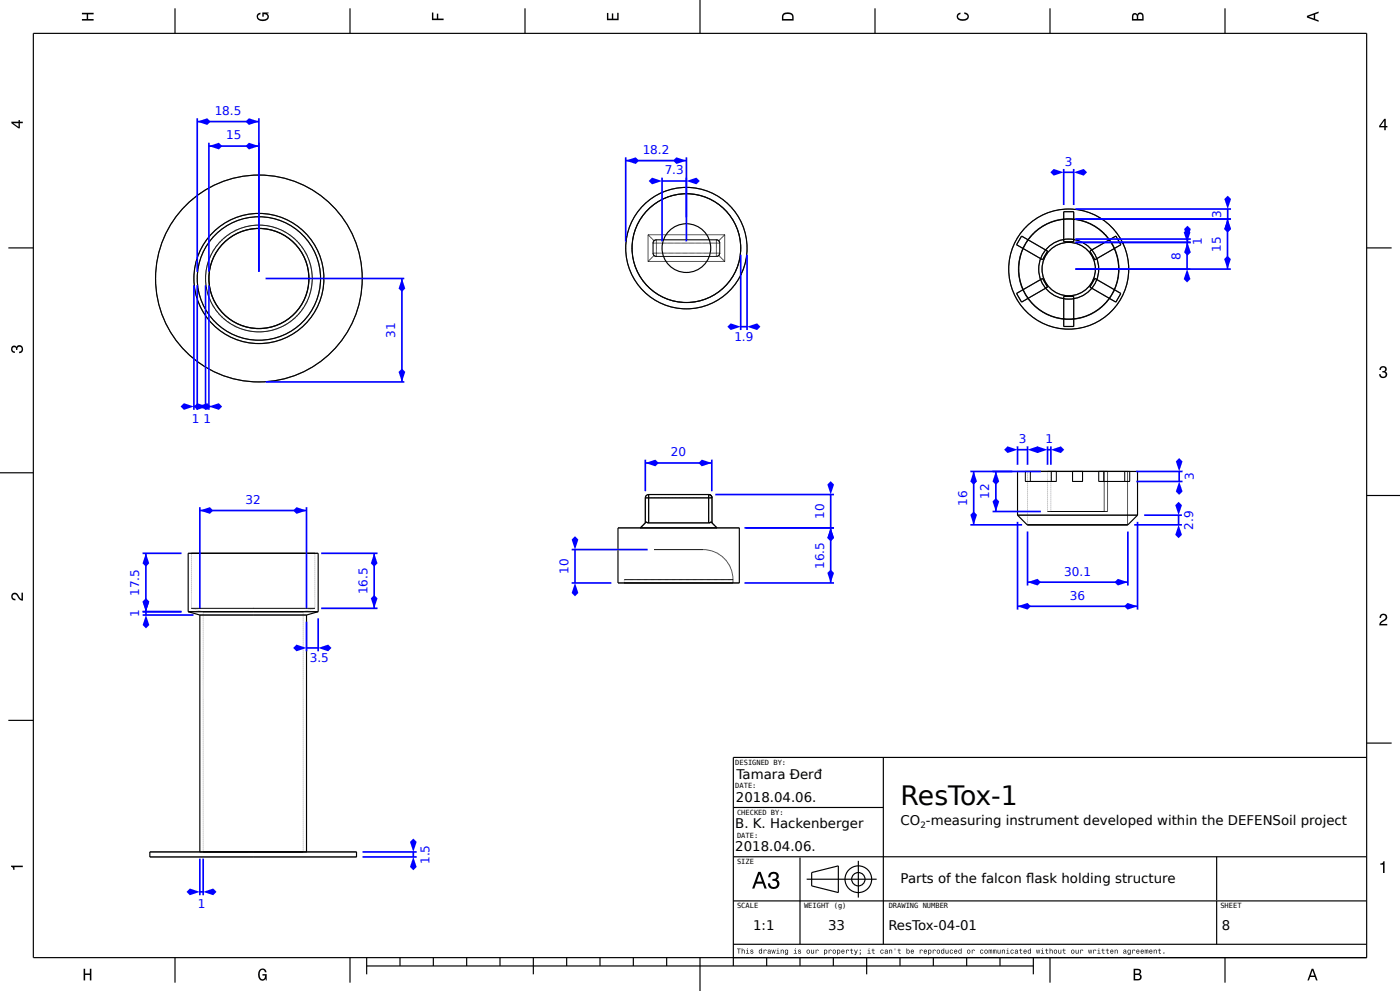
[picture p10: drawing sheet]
<svg xmlns="http://www.w3.org/2000/svg" width="420mm" height="297mm" viewBox="0 0 420 297" stroke-linecap="round" stroke-linejoin="round" font-family="sans-serif">
<g fill="none" stroke="#000" stroke-width=".35">
<path d="M210 0v10M10 10h400v277h-400zM52.5 2.5v7.5M105 2.5v7.5M157.5 2.5v7.5M262.5 2.5v7.5M315 2.5v7.5M367.5 2.5v7.5M2.5 74.3h7.5M410 74.3h7.5M0 141.7h10M410 148.5h10"/>
<path d="M2.5 215.9h7.5M265 227v56M410 222.7h7.5M410 227h-190v62.5M220 242h45M220 256.8h189.9M240 257v26M257.5 258v11M365 256.8v13M220 270h189.9M242 263.5h21M243.5 261.5l8-2v8l-8-2z"/>
<path d="M365 270v13M52.5 287v7.5M105 287v7.5M110 289.5h200M110 287v5M120 287v2.5M130 287v2.5M140 287v2.5M150 287v2.5M160 287v5M170 287v2.5M180 287v2.5"/>
<path d="M190 287v2.5M200 287v2.5M210 287v10M220 283h189.9M230 287v2.5M240 287v2.5M250 287v2.5M260 287v5M270 287v2.5M280 287v2.5M290 287v2.5M300 287v2.5"/>
<path d="M310 287v5M315 287v7.5M367.5 287v7.5"/>
<circle cx="77.7" cy="83.5" r="18.5"/>
<circle cx="77.7" cy="83.5" r="19.5"/>
<circle cx="77.7" cy="83.5" r="15"/>
<circle cx="77.7" cy="83.5" r="31"/>
<circle cx="257.5" cy="263.5" r="2"/>
<circle cx="257.5" cy="263.5" r="4"/>
</g>
<g fill="#000">
<path d="M24.6 3.8h3.5v.5h-1.7v1.4h1.7v.5h-3.5v-.5h1.4v-1.4h-1.4z" fill-rule="evenodd"/>
<path d="M77.3 4.2l.8-.4v.5l-.3 .1a.68 .68 0 0 0-.4 .6 .68 .68 0 0 0 .4 .6 1.68 1.68 0 0 0 2.4-.6 .92 .92 0 0 0-1.1-.8v.8h-.4v-1.3h1.9v.3l-.5 .1 .4 .4a1.19 1.19 0 0 1-.9 1.7 1.9 1.9 0 0 1-2.6-1.3z" fill-rule="evenodd"/>
<path d="M129.6 3.8h.4v1.8h1.1v-1.5h.4v1.5h1.6v.4h-3.5z" fill-rule="evenodd"/>
<path d="M182.1 3.9h.4v1.7h1.1v-1.6h.4v1.6h1.2v-1.8h.4v2.3h-3.5z" fill-rule="evenodd"/>
<path d="M235 4a2.18 2.18 0 0 0-.4 2.2h3.5v-1.2a1.92 1.92 0 0 0-3.1-1zM235.3 4.4l.4-.2a1.44 1.44 0 0 1 2 .8v.7h-2.7l.1-1z" fill-rule="evenodd"/>
<path d="M287.3 4.2l.8-.4v.4l-.3 .1a.66 .66 0 0 0-.4 .6 .66 .66 0 0 0 .4 .6l.4 .2a1.58 1.58 0 0 0 2.1-.7 .9 .9 0 0 0-1-.8v-.5a1.24 1.24 0 0 1 1.4 1.1 1.24 1.24 0 0 1-1.1 1.4 1.93 1.93 0 0 1-2.6-1.2z" fill-rule="evenodd"/>
<path d="M339.8 4.2l-.2 2h3.5v-1.4a.98 .98 0 0 0-.7-1 .98 .98 0 0 0-1.2 .6 .84 .84 0 0 0-1.4-.2zM340.1 4.5l.4-.1 .4 .1 .1 1.2h-1zM341.6 4.4l.4-.2a.57 .57 0 0 1 .7 .7v.8h-1.2z" fill-rule="evenodd"/>
<path d="M392.1 4.7v.6l3.5 1.2v-.4l-1-.4v-1.4l1-.4v-.4zM392.6 5l1.5-.5v1z" fill-rule="evenodd"/>
<path d="M3.4 36.5v.4l2.1 1.6h.5v-1.6h.8v-.4h-.8v-.5h-.4v.5zM4 36.9h1.6v1.1z" fill-rule="evenodd"/>
<path d="M415.3 35.6l-1.6 2.1v.5h1.6v.8h.4v-.8h.5v-.4h-.5v-2.2zM415.3 36.2v1.6h-1.1z" fill-rule="evenodd"/>
<path d="M3.6 103.8a.86 .86 0 0 1 1.4 .2 1.12 1.12 0 0 1 1.5-.4 1.12 1.12 0 0 1 .3 1.6l-.5 .6-.6 .1v-.5a.72 .72 0 0 0 .9-.7 .72 .72 0 0 0-.8-.7 .72 .72 0 0 0-.6 .9h-.4a.62 .62 0 0 0-.4-.8 .62 .62 0 0 0-.8 .4 .62 .62 0 0 0 .5 .8h.4l-.1 .5a1.17 1.17 0 0 1-1-.7 1.17 1.17 0 0 1 .2-1.3z" fill-rule="evenodd"/>
<path d="M414.1 110a1.01 1.01 0 0 1 1.5-.2 1.01 1.01 0 0 1 0 1.6 1.12 1.12 0 0 1 .4 1.5 1.12 1.12 0 0 1-1.6 .3l-.6-.5-.1-.6h.5a.72 .72 0 0 0 .7 .9 .72 .72 0 0 0 .7-.8 .72 .72 0 0 0-.9-.6v-.4a.62 .62 0 0 0 .8-.4 .62 .62 0 0 0-.5-.8 .62 .62 0 0 0-.7 .5v.4h-.5z" fill-rule="evenodd"/>
<path d="M3.6 177.9a1.22 1.22 0 0 1 2.1 .8l.8 .8v-1.9h.4v2.4a2.76 2.76 0 0 1-2.1-1.8 .7 .7 0 0 0-1 .5 .7 .7 0 0 0 .8 .8v.4a1.19 1.19 0 0 1-1.2-.7 1.19 1.19 0 0 1 .2-1.3z" fill-rule="evenodd"/>
<path d="M414.2 184.2a1.18 1.18 0 0 1 1.9 .3 1.18 1.18 0 0 1-1 1.7l-.8 .8h1.9v.4h-2.4a2.76 2.76 0 0 1 1.8-2 .69 .69 0 0 0-.5-1.1 .69 .69 0 0 0-.8 .9h-.4z" fill-rule="evenodd"/>
<path d="M3.3 259.4h3.5v.5h-2.5v.8h-.3a.77 .77 0 0 0-.7-.9z" fill-rule="evenodd"/>
<path d="M227.5 261.3l-1.9 5h.7l.5-1.5h2l.6 1.5h.6l-1.8-5zM227.8 262l.8 2.2h-1.5zM230.9 261.7l-.4 1.2h.6a.88 .88 0 0 1 .5-1.1 .88 .88 0 0 1 1.1 .4 .88 .88 0 0 1-.3 1.2h-.7v.6a1.03 1.03 0 0 1 1.4 .6 1.03 1.03 0 0 1-.7 1.3 1.03 1.03 0 0 1-1.3-.7l-.1-.5h-.6a1.68 1.68 0 0 0 2.1 1.7 1.68 1.68 0 0 0 .9-2.6l-.4-.2a1.29 1.29 0 0 0 .5-1.6 1.29 1.29 0 0 0-1.5-.7z" fill-rule="evenodd"/>
<path d="M414.1 258.8a.77 .77 0 0 0 .9-.7h.4v3.5h-.5v-2.5h-.8z" fill-rule="evenodd"/>
<path d="M25.1 290.3h.4v1.5h1.5v-1.5h.4v3.5h-.4v-1.6h-1.5v1.6h-.4z" fill-rule="evenodd"/>
<path d="M77.8 290.7a1.2 1.2 0 0 1 1.3-.4 1.2 1.2 0 0 1 .9 1.1h-.5l-.1-.3a.69 .69 0 0 0-.6-.5 .69 .69 0 0 0-.7 .4 1.68 1.68 0 0 0 .6 2.5 .92 .92 0 0 0 .8-1.1h-.8v-.5h1.3v1.9h-.2l-.1-.4-.4 .4a1.19 1.19 0 0 1-1.8-.9v-1.6z" fill-rule="evenodd"/>
<path d="M221.1 284.3v.2h.5v1.3h.1v-1.3h.5v-.2zM222.5 284.2v1.6h.2v-.8l.3-.2 .2 .1v.9h.2v-.8a.38 .38 0 0 0-.3-.4 .38 .38 0 0 0-.4 .2v-.6zM223.9 284.7l.3 .1v.8l-.4 .2h1l-.4-.2v-.9zM224.2 284.2l.2 .3zM225.2 284.7v.4l.6 .3a.26 .26 0 0 1-.2 .3 .26 .26 0 0 1-.3-.3h-.2a.42 .42 0 0 0 .6 .4 .42 .42 0 0 0 .1-.6l-.5-.3 .2-.2 .5 .2-.1-.2zM227.8 284.7a.54 .54 0 0 0-.2 .8 .54 .54 0 0 0 .8 .1l.2 .2v-1.6h-.2v.6l-.3-.2zM227.9 284.9l.1-.1a.39 .39 0 0 1 .4 .4 .39 .39 0 0 1-.5 .3zM229.1 284.6v1.2h.2v-1l.7 .2a.38 .38 0 0 0-.3-.4 .38 .38 0 0 0-.4 .2zM230.4 284.7l-.1 .3 .6-.2v.3a.42 .42 0 0 0-.6 .1 .42 .42 0 0 0 .3 .6l.7-.2-.2-.9zM230.5 285.4a.25 .25 0 0 1 .5 0 .25 .25 0 0 1-.5 0zM231.4 284.6l.3 1.2h.2l.2-1 .1 1h.2l.3-1.2h-.2l-.2 1-.1-1h-.2l-.2 1-.2-1zM233 284.7l.3 .1v.8l-.4 .2h1l-.4-.2v-.9zM233.3 284.2l.2 .3zM234.2 284.6v1.2h.2v-.8l.3-.2 .2 .1v.9h.2v-.8a.38 .38 0 0 0-.2-.4 .38 .38 0 0 0-.5 .2zM235.6 284.7a.55 .55 0 0 0-.2 .8 .55 .55 0 0 0 .8 .1 .41 .41 0 0 1-.2 .5 .41 .41 0 0 1-.5-.2 .47 .47 0 0 0 .5 .3 .47 .47 0 0 0 .4-.5v-1.1l-.2 .2-.3-.2zM235.7 284.9l.1-.1a.39 .39 0 0 1 .4 .4 .39 .39 0 0 1-.5 .3zM238.2 284.7l.3 .1v.8l-.4 .2h1l-.4-.2v-.9zM238.5 284.2l.2 .3zM239.5 284.7v.4l.6 .3a.26 .26 0 0 1-.2 .3 .26 .26 0 0 1-.3-.3h-.2a.42 .42 0 0 0 .6 .4 .42 .42 0 0 0 .1-.6l-.5-.3 .3-.2 .4 .2-.1-.2zM242 285.2a.57 .57 0 0 0 1.1 0 .57 .57 0 0 0-1.1 0zM242.2 284.9l.1-.1a.4 .4 0 0 1 .5 .4 .4 .4 0 0 1-.6 .3zM243.3 284.6v.8a.38 .38 0 0 0 .3 .4 .38 .38 0 0 0 .4-.2l.2 .2v-1.2h-.2v.9l-.3 .2-.2-.2v-.9zM244.7 284.6v1.2h.2l.1-1 .6 .2a.38 .38 0 0 0-.3-.4 .38 .38 0 0 0-.4 .2zM247.2 284.6v1.6h.2l.1-.5a.53 .53 0 0 0 .7-.5 .53 .53 0 0 0-.8-.4zM247.5 284.9l.1-.1a.39 .39 0 0 1 .4 .4 .39 .39 0 0 1-.5 .3zM248.6 284.6v1.2h.2l.1-1 .6 .2a.38 .38 0 0 0-.3-.4 .38 .38 0 0 0-.4 .2zM249.8 285.2a.57 .57 0 0 0 1.1 0 .57 .57 0 0 0-1.1 0zM250 284.9l.1-.1a.4 .4 0 0 1 .5 .4 .4 .4 0 0 1-.6 .3zM251.1 284.6v1.6h.2l.1-.5a.53 .53 0 0 0 .7-.5 .53 .53 0 0 0-.8-.4zM251.4 284.9l.1-.1a.39 .39 0 0 1 .4 .4 .39 .39 0 0 1-.5 .3zM252.5 284.7a.57 .57 0 0 0-.1 .9 .57 .57 0 0 0 .9 0v-.1l-.5 .1-.2-.3h.8l-.2-.6-.3-.1zM252.7 284.8h.3l.2 .3h-.6zM253.8 284.6v1.2h.2l.1-1 .6 .2a.38 .38 0 0 0-.3-.4 .38 .38 0 0 0-.4 .2zM255.3 284.3v.4l-.3 .1h.3l.1 .9 .5 .1-.4-.4v-.6h.4v-.1h-.4v-.4zM256.2 284.6l.5 1.3-.4 .3h.3l.7-1.6h-.2l-.3 1-.3-1zM257.9 284.6v.3h.3v-.3zM257.9 285.5l.2 .3-.2 .4 .3-.4v-.3zM260.3 284.7l.3 .1v.8l-.4 .2h1l-.4-.2v-.9zM260.6 284.2l.2 .3zM261.8 284.3v.4l-.3 .1h.3l.1 .9 .5 .1-.4-.4v-.6h.4v-.1h-.4v-.4zM264.2 284.7a.57 .57 0 0 0 0 .9 .57 .57 0 0 0 .8 0l-.1-.2a.32 .32 0 0 1-.5 0 .32 .32 0 0 1 0-.4 .32 .32 0 0 1 .5 0h.2l-.3-.4zM265.6 284.7l-.1 .3 .5-.2 .1 .3a.42 .42 0 0 0-.6 .1 .42 .42 0 0 0 .3 .6l.6-.2-.2-.9zM265.6 285.4a.25 .25 0 0 1 .5 0 .25 .25 0 0 1-.5 0zM266.7 284.6v1.2h.2l.1-.8 .2-.2 .2 .1 .1 .9h.1v-.8a.38 .38 0 0 0-.2-.4 .38 .38 0 0 0-.5 .2zM268.4 284.2l.2 .6zM269.6 284.3v.4l-.3 .1h.3l.1 .9 .5 .1-.4-.4v-.6h.4v-.1h-.4v-.4zM271.9 284.2v1.6l.2-.2a.5 .5 0 0 0 .8-.4 .5 .5 0 0 0-.8-.4v-.6zM272.2 284.9l.1-.1a.39 .39 0 0 1 .4 .4 .39 .39 0 0 1-.5 .3zM273.3 284.7a.57 .57 0 0 0 0 .9 .57 .57 0 0 0 .8 0l.1-.1-.6 .1-.2-.3h.8l-.2-.6-.3-.1zM273.5 284.8h.3l.2 .3h-.6zM275.9 284.6v1.2h.2l.1-1 .6 .2a.38 .38 0 0 0-.3-.4 .38 .38 0 0 0-.4 .2zM277.3 284.7a.57 .57 0 0 0-.1 .9 .57 .57 0 0 0 .8 0l.1-.1-.6 .1-.2-.3h.8l-.1-.6-.4-.1zM277.4 284.8h.3l.2 .3h-.6zM278.4 284.6v1.6h.2l.1-.5a.53 .53 0 0 0 .8-.5 .53 .53 0 0 0-.9-.4zM278.7 284.9l.1-.1a.39 .39 0 0 1 .4 .4 .39 .39 0 0 1-.5 .3zM279.8 284.6v1.2h.2l.1-1 .6 .2a.38 .38 0 0 0-.3-.4 .38 .38 0 0 0-.4 .2zM281 285.2a.57 .57 0 0 0 1.1 0 .57 .57 0 0 0-1.1 0zM281.3 284.9l.1-.1a.4 .4 0 0 1 .4 .4 .4 .4 0 0 1-.5 .3zM282.4 284.7a.54 .54 0 0 0-.1 .8 .54 .54 0 0 0 .8 .1l.2 .2v-1.6h-.2v.6l-.4-.2zM282.6 284.9l.1-.1a.39 .39 0 0 1 .4 .4 .39 .39 0 0 1-.5 .3zM283.7 284.6v.8a.38 .38 0 0 0 .2 .4 .38 .38 0 0 0 .5-.2l.2 .2v-1.2h-.2l-.1 .9-.2 .2-.2-.2-.1-.9zM285.1 284.7a.57 .57 0 0 0-.1 .9 .57 .57 0 0 0 .8 0l-.1-.2a.32 .32 0 0 1-.5 0 .32 .32 0 0 1 0-.4 .32 .32 0 0 1 .5 0h.2l-.3-.4zM286.4 284.7a.57 .57 0 0 0-.1 .9 .57 .57 0 0 0 .8 0l.1-.1-.6 .1-.2-.3h.8l-.1-.6-.4-.1zM286.5 284.8h.3l.2 .3h-.6zM287.6 284.7a.54 .54 0 0 0-.1 .8 .54 .54 0 0 0 .8 .1l.2 .2v-1.6h-.2v.6l-.4-.2zM287.8 284.9l.1-.1a.39 .39 0 0 1 .4 .4 .39 .39 0 0 1-.5 .3zM290.1 285.2a.6 .6 0 0 0 1.2 0 .6 .6 0 0 0-1.2 0zM290.4 284.9l.1-.1a.4 .4 0 0 1 .4 .4 .4 .4 0 0 1-.5 .3zM291.5 284.6v1.2h.2l.1-1 .6 .2a.38 .38 0 0 0-.3-.4 .38 .38 0 0 0-.4 .2zM294.2 284.7a.57 .57 0 0 0-.1 .9 .57 .57 0 0 0 .9 0l-.2-.2a.32 .32 0 0 1-.5 0 .32 .32 0 0 1 0-.4 .32 .32 0 0 1 .5 0h.2l-.3-.4zM295.3 285.2a.6 .6 0 0 0 1.2 0 .6 .6 0 0 0-1.2 0zM295.6 284.9l.1-.1a.4 .4 0 0 1 .4 .4 .4 .4 0 0 1-.5 .3zM296.6 284.6v1.2h.2l.1-1.1 .1 1.1h.2l.2-1.1 .1 1.1h.1l-.1-1.2zM297.9 284.6v1.2h.2l.1-1.1 .1 1.1h.2l.2-1.1 .1 1.1h.1l-.1-1.2zM299.3 284.6v.8a.38 .38 0 0 0 .2 .4 .38 .38 0 0 0 .5-.2l.2 .2v-1.2h-.2v.9l-.3 .2-.2-.2v-.9zM300.6 284.6v1.2h.2v-.8l.3-.2 .2 .1v.9h.2v-.8a.38 .38 0 0 0-.3-.4 .38 .38 0 0 0-.4 .2zM302 284.7l.3 .1v.8l-.4 .2h.9l-.3-.2v-.9zM302.3 284.2l.2 .3zM303.3 284.7a.57 .57 0 0 0-.1 .9 .57 .57 0 0 0 .9 0l-.2-.2a.32 .32 0 0 1-.5 0 .32 .32 0 0 1 0-.4 .32 .32 0 0 1 .5 0h.2l-.3-.4zM304.6 284.7l-.1 .3 .5-.2 .1 .3a.42 .42 0 0 0-.6 .1 .42 .42 0 0 0 .3 .6l.7-.2-.3-.9zM304.6 285.4a.25 .25 0 0 1 .5 0 .25 .25 0 0 1-.5 0zM306 284.3v.4l-.3 .1h.3l.1 .9 .6 .1-.5-.4v-.6h.5v-.1h-.5v-.4zM307.2 284.7a.57 .57 0 0 0-.1 .9 .57 .57 0 0 0 .8 0l.1-.1-.6 .1-.2-.3h.8l-.1-.6-.4-.1zM307.3 284.8h.3l.2 .3h-.6zM308.4 284.7a.54 .54 0 0 0-.1 .8 .54 .54 0 0 0 .8 .1l.2 .2v-1.6h-.2v.6l-.3-.2zM308.6 284.9l.1-.1a.39 .39 0 0 1 .4 .4 .39 .39 0 0 1-.5 .3zM310.8 284.6l.3 1.2h.2l.1-1 .2 1h.2l.3-1.2h-.2l-.2 1-.2-1h-.2l-.1 1-.2-1zM312.4 284.7l.3 .1v.8l-.4 .2h1l-.4-.2v-.9zM312.7 284.2l.2 .3zM313.8 284.3v.4l-.3 .1h.3l.1 .9 .6 .1-.5-.4v-.6h.5v-.1h-.5v-.4zM314.9 284.2v1.6h.2v-.8l.3-.2 .2 .1v.9h.2v-.8a.38 .38 0 0 0-.3-.4 .38 .38 0 0 0-.4 .2v-.6zM316.1 285.2a.6 .6 0 0 0 1.2 0 .6 .6 0 0 0-1.2 0zM316.4 284.9l.1-.1a.4 .4 0 0 1 .4 .4 .4 .4 0 0 1-.5 .3zM317.5 284.6v.8a.38 .38 0 0 0 .2 .4 .38 .38 0 0 0 .5-.2l.2 .2v-1.2h-.2v.9l-.3 .2-.2-.2v-.9zM319 284.3v.4l-.3 .1h.3l.1 .9 .6 .1-.5-.4v-.6h.5v-.1h-.5v-.4zM321.3 285.2a.6 .6 0 0 0 1.2 0 .6 .6 0 0 0-1.2 0zM321.6 284.9l.1-.1a.4 .4 0 0 1 .4 .4 .4 .4 0 0 1-.5 .3zM322.7 284.6v.8a.38 .38 0 0 0 .3 .4 .38 .38 0 0 0 .4-.2l.2 .2v-1.2h-.2v.9l-.3 .2-.2-.2v-.9zM324.1 284.6v1.2h.2v-1l.7 .2a.38 .38 0 0 0-.3-.4 .38 .38 0 0 0-.5 .2zM326.4 284.6l.3 1.2h.2l.1-1 .2 1h.2l.3-1.2h-.2l-.2 1-.2-1h-.2l-.1 1-.2-1zM328 284.6v1.2h.2v-1l.7 .2a.38 .38 0 0 0-.3-.4 .38 .38 0 0 0-.5 .2zM329.3 284.7l.3 .1v.8l-.4 .2h1l-.4-.2v-.9zM329.6 284.2l.2 .3zM330.8 284.3v.4l-.4 .1h.4v.9l.6 .1-.5-.4v-.6h.5v-.1h-.5v-.4zM332.1 284.3v.4l-.4 .1h.4v.9l.6 .1-.5-.4v-.6h.5v-.1h-.5v-.4zM333.2 284.7a.57 .57 0 0 0-.1 .9 .57 .57 0 0 0 .9 0v-.1l-.6 .1-.1-.3h.7l-.1-.6-.4-.1zM333.4 284.8h.3l.1 .3h-.5zM334.4 284.6v1.2h.2v-.8l.3-.2 .2 .1v.9h.2v-.8a.38 .38 0 0 0-.3-.4 .38 .38 0 0 0-.4 .2zM337.1 284.7l-.1 .3 .5-.2 .1 .3a.42 .42 0 0 0-.6 .1 .42 .42 0 0 0 .3 .6l.4-.2 .3 .2-.1-.9-.3-.3zM337.2 285.4a.26 .26 0 0 1 .5 0 .26 .26 0 0 1-.5 0zM338.4 284.7a.55 .55 0 0 0-.2 .8 .55 .55 0 0 0 .8 .1 .41 .41 0 0 1-.2 .5 .41 .41 0 0 1-.5-.2 .47 .47 0 0 0 .5 .3 .47 .47 0 0 0 .4-.5v-1.1l-.2 .2-.3-.2zM338.5 284.9l.1-.1a.39 .39 0 0 1 .4 .4 .39 .39 0 0 1-.5 .3zM339.7 284.6v1.2h.2v-1l.7 .2a.38 .38 0 0 0-.3-.4 .38 .38 0 0 0-.4 .2zM341 284.7a.57 .57 0 0 0-.1 .9 .57 .57 0 0 0 .9 0v-.1l-.5 .1-.2-.3h.7l-.1-.6-.3-.1zM341.2 284.8h.3l.1 .3h-.5zM342.3 284.7a.57 .57 0 0 0-.1 .9 .57 .57 0 0 0 .9 0v-.1l-.5 .1-.2-.3h.7l-.1-.6-.3-.1zM342.5 284.8h.3l.1 .3h-.5zM343.4 284.6v1.2h.2l.2-1.1 .1 1.1h.1l.2-1.1 .1 1.1h.2l-.1-1.2zM344.9 284.7a.57 .57 0 0 0-.1 .9 .57 .57 0 0 0 .9 0v-.1l-.5 .1-.2-.3h.7l-.1-.6-.3-.1zM345.1 284.8h.3l.1 .3h-.5zM346.1 284.6v1.2h.2v-.8l.3-.2 .2 .1v.9h.2v-.8a.38 .38 0 0 0-.2-.4 .38 .38 0 0 0-.5 .2zM347.7 284.3v.4l-.4 .1h.4v.9l.6 .1-.4-.4v-.6h.4v-.1h-.4v-.4zM349 285.5v.3h.3v-.3z" fill-rule="evenodd"/>
<path d="M340.1 290.3v3.5h1.3a.98 .98 0 0 0 1.1-.7 .98 .98 0 0 0-.6-1.2 .86 .86 0 0 0 .4-1 .86 .86 0 0 0-1-.6zM340.5 290.8h.8a.53 .53 0 0 1 .6 .5 .53 .53 0 0 1-.7 .5h-.7zM340.5 292.2h.8a.61 .61 0 0 1 .7 .6 .61 .61 0 0 1-.7 .6h-.8z" fill-rule="evenodd"/>
<path d="M393.5 290.3l-1.3 3.5h.5l.4-1h1.3l.4 1h.5l-1.3-3.5zM393.7 290.8l.6 1.6h-1.1z" fill-rule="evenodd"/>
</g>
<g fill="none" stroke="#000" stroke-width=".3" stroke-dasharray=".2 .1" stroke-linecap="butt">
<circle cx="77.7" cy="83.5" r="18.5"/>
<circle cx="77.7" cy="83.5" r="19.5"/>
<circle cx="77.7" cy="83.5" r="16"/>
<circle cx="77.7" cy="83.5" r="31"/>
</g>
<path d="M58.2 85.5v37.3M59.2 85.5v37.3M58.2 121.8h1" fill="none" stroke="#00f" stroke-width=".5"/>
<g fill="#00f">
<path d="M59.2 121.8l3-1 1 1-1 1z"/>
<path d="M54.2 121.8l1-1 3 1-3 1z"/>
</g>
<path d="M61.7 85.5v37.3M62.7 85.5v37.3" fill="none" stroke="#00f" stroke-width=".46"/>
<path d="M62.2 121.8h1" fill="none" stroke="#00f" stroke-width=".5"/>
<g fill="#00f">
<path d="M62.6 121.8l3-1 1 1-1 1z"/>
<path d="M59.2 120.8l3 1-3 1-1-1z"/>
</g>
<path d="M62.7 42.8v38.7M62.7 43.8h15M77.7 42.8v38.7" fill="none" stroke="#00f" stroke-width=".5"/>
<g fill="#00f">
<path d="M62.7 43.8l3-1 1 1-1 1z"/>
<path d="M74.7 42.8l3 1-3 1-1-1z"/>
</g>
<path d="M59.2 35.4v46.1M59.2 36.4h18.5M77.7 35.4v46.1" fill="none" stroke="#00f" stroke-width=".5"/>
<g fill="#00f">
<path d="M59.2 36.4l3-1 1 1-1 1z"/>
<path d="M73.7 36.4l1-1 3 1-3 1z"/>
</g>
<path d="M79.7 83.5h41.6M120.6 83.5v31M79.7 114.5h41.6" fill="none" stroke="#00f" stroke-width=".5"/>
<g fill="#00f">
<path d="M119.6 111.5l1-1 1 1-1 3z"/>
<path d="M120.6 83.5l1 3-1 1-1-1z"/>
</g>
<g fill="none" stroke="#000" stroke-width=".3" stroke-dasharray=".2 .1" stroke-linecap="butt">
<path d="M56.5 165.8h39M57.5 165.8h37M76 165.8h-18.5M94.5 165.8h-18.5M56.5 183.3h39M57.5 182.3h37M60 184.3h32M61 183.3h30M76 182.3h-18.5M76 183.3h-15M91 183.3h-15M94.5 182.3h-18.5"/>
<path d="M45 256.8h62M45 255.3h62M60 255.3h32M61 255.3h30M76 255.3h-16M76 255.3h-15M91 255.3h-15M92 255.3h-16"/>
</g>
<path d="M57.5 165.8v16.5l3.5 1v72M94.5 165.8v16.5l-3.5 1v72" fill="none" stroke="#000" stroke-width=".3"/>
<path d="M56.5 183.3l3.5 1M56.5 183.3v-17.5h39v17.5M56.5 183.3h39M60 184.3v71M60 184.3h32M92 184.3v71M95.5 183.3l-3.5 1M45 255.3h62v1.5h-62z" fill="none" stroke="#000" stroke-width=".35"/>
<path d="M42.8 165.8h11.7M43.8 165.8v17.5M42.8 183.3h11.7" fill="none" stroke="#00f" stroke-width=".5"/>
<g fill="#00f">
<path d="M43.8 179.3l1 1-1 3-1-3z"/>
<path d="M43.8 165.8l1 3-1 1-1-1z"/>
</g>
<path d="M96.4 165.8h16.9M112.3 165.8v16.5M96.3 182.3h17" fill="none" stroke="#00f" stroke-width=".5"/>
<g fill="#00f">
<path d="M112.3 165.8l1 3-1 1-1-1z"/>
<path d="M111.3 179.3l1-1 1 1-1 3z"/>
</g>
<path d="M42.8 183.3h11.7M42.8 184.3h15.3M43.8 183.3v1" fill="none" stroke="#00f" stroke-width=".5"/>
<g fill="#00f">
<path d="M43.8 184.3l1 3-1 1-1-1z"/>
<path d="M42.8 180.3l1-1 1 1-1 3z"/>
</g>
<path d="M60 152v30.3M60 153h32M92 152v30.3" fill="none" stroke="#00f" stroke-width=".5"/>
<g fill="#00f">
<path d="M88 153l1-1 3 1-3 1z"/>
<path d="M60 153l3-1 1 1-1 1z"/>
</g>
<path d="M108.8 255.3h16.2M108.8 256.8h16.2M124 255.3v1.5" fill="none" stroke="#00f" stroke-width=".5"/>
<g fill="#00f">
<path d="M124 256.8l1 3-1 1-1-1z"/>
<path d="M124 251.3l1 1-1 3-1-3z"/>
</g>
<path d="M92 186.3v8.9M92 194.2h3.5M95.5 185.3v9.9" fill="none" stroke="#00f" stroke-width=".5"/>
<g fill="#00f">
<path d="M95.5 194.2l3-1 1 1-1 1z"/>
<path d="M88 194.2l1-1 3 1-3 1z"/>
</g>
<path d="M60 257.3v11M61 257.3v11M60 267.3h1" fill="none" stroke="#00f" stroke-width=".5"/>
<g fill="#00f">
<path d="M61 267.3l3-1 1 1-1 1z"/>
<path d="M57 266.3l3 1-3 1-1-1z"/>
</g>
<g fill="none" stroke="#000" stroke-width=".3" stroke-dasharray=".2 .1" stroke-linecap="butt">
<path d="M305 73.3l7.8 4.5M306.5 70.7l-1.5 2.6M312.8 77.8l1.5-2.6M314.3 75.2l-7.8-4.5M319.1 63.4v9M319.1 72.4h3M322.1 63.4h-3M322.1 72.4v-9M327 75.2l1.5 2.6M328.5 77.8l7.8-4.5M334.8 70.7l-7.8 4.5M336.3 73.3l-1.5-2.6"/>
<path d="M305 87.9l1.5 2.6M306.5 90.5l7.8-4.5M312.8 83.4l-7.8 4.5M314.3 86l-1.5-2.6M319.1 97.8h3M319.1 88.8v9M322.1 97.8v-9M322.1 88.8h-3M327 86l7.8 4.5M328.5 83.4l-1.5 2.6M334.8 90.5l1.5-2.6M336.3 87.9l-7.8-4.5"/>
<circle cx="320.6" cy="80.6" r="8"/>
<circle cx="320.6" cy="80.6" r="9"/>
<circle cx="320.6" cy="80.6" r="15.1"/>
<circle cx="320.6" cy="80.6" r="15"/>
<circle cx="320.6" cy="80.6" r="18"/>
</g>
<g fill="none" stroke="#000" stroke-width=".35">
<path d="M306.5 70.7l7.8 4.5-1.5 2.6-7.8-4.5zM319.1 63.4h3v9h-3zM327 75.2l7.8-4.5 1.5 2.6-7.8 4.5zM305 87.9l7.8-4.5 1.5 2.6-7.8 4.5zM319.1 88.8h3v9h-3zM328.5 83.4l7.8 4.5-1.5 2.6-7.8-4.5z"/>
<circle cx="320.6" cy="80.6" r="8"/>
<circle cx="320.6" cy="80.6" r="9"/>
<circle cx="320.6" cy="80.6" r="15"/>
<circle cx="320.6" cy="80.6" r="18"/>
</g>
<path d="M319.1 50.6v10.8M319.1 51.6h3M322.1 50.6v10.8" fill="none" stroke="#00f" stroke-width=".5"/>
<g fill="#00f">
<path d="M322.1 51.6l3-1 1 1-1 1z"/>
<path d="M315.1 51.6l1-1 3 1-3 1z"/>
</g>
<path d="M322.6 72.6h34.5M356.1 72.6v8M322.6 80.6h34.5" fill="none" stroke="#00f" stroke-width=".5"/>
<g fill="#00f">
<path d="M355.1 69.6l1-1 1 1-1 3z"/>
<path d="M356.1 80.6l1 3-1 1-1-1z"/>
</g>
<path d="M322.6 71.6h34.6M322.6 72.6h34.6M356.2 71.6v1" fill="none" stroke="#00f" stroke-width=".5"/>
<g fill="#00f">
<path d="M356.2 72.6l1 3-1 1-1-1z"/>
<path d="M355.2 68.6l1-1 1 1-1 3z"/>
</g>
<path d="M322.6 65.6h46.7M368.3 65.6v15M322.6 80.6h46.7" fill="none" stroke="#00f" stroke-width=".5"/>
<g fill="#00f">
<path d="M368.3 65.6l1 3-1 1-1-1z"/>
<path d="M367.3 77.6l1-1 1 1-1 3z"/>
</g>
<path d="M322.6 65.6h46.7M322.6 62.6h46.7M368.3 62.6v3" fill="none" stroke="#00f" stroke-width=".5"/>
<g fill="#00f">
<path d="M367.3 59.6l1-1 1 1-1 3z"/>
<path d="M368.3 65.6l1 3-1 1-1-1z"/>
</g>
<g fill="none" stroke="#000" stroke-width=".3" stroke-dasharray=".2 .1" stroke-linecap="butt">
<path d="M305.3 154.4h36M305.3 141.3h36M307.6 141.3v3M307.6 141.3h1.5M307.6 144.3h1.5M307.6 141.3h7.8M307.6 144.3h7.8M308.2 157.3h30.2M308.3 141.3h30M308.3 157.3h30M309.1 141.3v3M309.1 141.3h7.8"/>
<path d="M309.1 144.3h7.8M309.1 141.3h-1.5M309.1 144.3h-1.5M314.3 141.3h18M314.3 153.3h18M315.3 141.3h16M315.3 153.3h16M315.4 141.3v3M315.4 141.3h-7.8M315.4 144.3h-7.8M315.4 141.3h1.5M315.4 144.3h1.5"/>
<path d="M316.9 141.3v3M316.9 141.3h-1.5M316.9 144.3h-1.5M316.9 141.3h-7.8M316.9 144.3h-7.8M321.8 141.3v3M321.8 141.3h3M321.8 144.3h3M324.8 141.3v3M324.8 141.3h-3M324.8 144.3h-3M329.6 141.3v3"/>
<path d="M329.6 141.3h1.5M329.6 144.3h1.5M329.6 141.3h7.8M329.6 144.3h7.8M331.1 141.3v3M331.1 141.3h7.8M331.1 144.3h7.8M331.1 141.3h-1.5M331.1 144.3h-1.5M331.3 141.3h-16M331.3 153.3h-16M331.3 153.3v-12"/>
<path d="M332.3 141.3v12M332.3 141.3h-18M332.3 153.3h-18M337.4 141.3v3M337.4 141.3h-7.8M337.4 144.3h-7.8M337.4 141.3h1.5M337.4 144.3h1.5M338.3 141.3h-30M338.3 157.3h-30M338.3 157.3v-16M338.9 141.3v3"/>
<path d="M338.9 141.3h-1.5M338.9 144.3h-1.5M338.9 141.3h-7.8M338.9 144.3h-7.8"/>
</g>
<path d="M308.3 141.3v16M314.3 141.3v12M315.3 141.3v12" fill="none" stroke="#000" stroke-width=".3"/>
<path d="M305.3 154.4v-13.1h36v13.1M305.3 154.4l2.9 2.9h30.2l2.9-2.9M305.3 154.4h36" fill="none" stroke="#000" stroke-width=".35"/>
<path d="M305.3 156.4v26.3M341.3 156.4v26.3M305.3 181.7h36" fill="none" stroke="#00f" stroke-width=".5"/>
<g fill="#00f">
<path d="M337.3 181.7l1-1 3 1-3 1z"/>
<path d="M305.3 181.7l3-1 1 1-1 1z"/>
</g>
<path d="M308.3 159.3v16.2M338.4 159.3v16.2M308.3 174.5h30.1" fill="none" stroke="#00f" stroke-width=".5"/>
<g fill="#00f">
<path d="M335.4 173.5l3 1-3 1-1-1z"/>
<path d="M308.3 174.5l3-1 1 1-1 1z"/>
</g>
<path d="M340.3 157.3h14.3M343.3 154.4h11.3M353.6 154.4v2.9" fill="none" stroke="#00f" stroke-width=".5"/>
<g fill="#00f">
<path d="M352.6 151.4l1-1 1 1-1 3z"/>
<path d="M353.6 157.3l1 3-1 1-1-1z"/>
</g>
<path d="M291.1 141.3h12.6M291.1 157.3h15.5M292.1 141.3v16" fill="none" stroke="#00f" stroke-width=".5"/>
<g fill="#00f">
<path d="M292.1 153.3l1 1-1 3-1-3z"/>
<path d="M292.1 141.3l1 3-1 1-1-1z"/>
</g>
<path d="M305.3 133.8v5.5M305.3 134.8h3M308.3 133.8v5.5" fill="none" stroke="#00f" stroke-width=".5"/>
<g fill="#00f">
<path d="M308.3 134.8l3-1 1 1-1 1z"/>
<path d="M302.3 133.8l3 1-3 1-1-1z"/>
</g>
<path d="M314.3 133.8v5.5M314.3 134.8h1M315.3 133.8v5.5" fill="none" stroke="#00f" stroke-width=".5"/>
<g fill="#00f">
<path d="M315.3 134.8l3-1 1 1-1 1z"/>
<path d="M311.3 133.8l3 1-3 1-1-1z"/>
</g>
<path d="M297.8 141.3h14.5M297.8 153.3h14.5M298.8 141.3v12" fill="none" stroke="#00f" stroke-width=".5"/>
<g fill="#00f">
<path d="M298.8 149.3l1 1-1 3-1-3z"/>
<path d="M298.8 141.3l1 3-1 1-1-1z"/>
</g>
<path d="M340.9 141.3h13.9M340.9 144.3h13.9M353.8 141.3v3" fill="none" stroke="#00f" stroke-width=".5"/>
<g fill="#00f">
<path d="M353.8 144.3l1 3-1 1-1-1z"/>
<path d="M353.8 137.3l1 1-1 3-1-3z"/>
</g>
<g fill="none" stroke="#000" stroke-width=".3" stroke-dasharray=".2 .1" stroke-linecap="butt">
<path d="M192.1 158.2l1.8-1.8M192.1 158.2h23M193.6 156.7l.3-.3M193.6 156.7v-7.5M193.9 156.4l-.3 .3M194.6 156.7h18M194.6 148.2a1 1 0 0 0-1 1M194.6 148.2h18M213.3 156.4l.3 .3M213.6 156.7l-.3-.3M213.6 156.7v-7.5M215.1 158.2l-1.8-1.8"/>
<path d="M215.1 158.2h-23M221.8 158.2h-36.4M187.3 174.7h32.6M196.3 164.7h14.6M210.9 164.7h-14.6M219.9 174.7h-32.6M219.9 174.7v-1M219.9 173.7a9 9 0 0 0-9-9M221.8 174.7h-36.4"/>
</g>
<path d="M193.6 149.2h20M194.6 148.2v8.5M212.6 148.2v8.5M219.9 173.7h-32.6v1" fill="none" stroke="#000" stroke-width=".3"/>
<path d="M185.4 158.2h36.4v16.5h-36.4zM193.6 149.2v7.5M193.6 149.2h20M194.6 156.7l-.7-.3-1.8 1.8M194.6 148.2a1 1 0 0 0-1 1M194.6 156.7h18M194.6 148.2h18M194.6 148.2v8.5M212.6 156.7l.7-.3 1.8 1.8M212.6 148.2a1 1 0 0 1 1 1M212.6 148.2v8.5M213.6 149.2v7.5" fill="none" stroke="#000" stroke-width=".35"/>
<path d="M223.3 158.2h26.9M249.2 158.2v16.5M223.3 174.7h26.9" fill="none" stroke="#00f" stroke-width=".5"/>
<g fill="#00f">
<path d="M249.2 158.2l1 3-1 1-1-1z"/>
<path d="M248.2 171.7l1-1 1 1-1 3z"/>
</g>
<path d="M214.6 148.2h35.6M223.8 158.2h26.4M249.2 148.2v10" fill="none" stroke="#00f" stroke-width=".5"/>
<g fill="#00f">
<path d="M249.2 144.2l1 1-1 3-1-3z"/>
<path d="M249.2 158.2l1 3-1 1-1-1z"/>
</g>
<path d="M193.6 137.8v9.4M193.6 138.8h19.9M213.5 137.8v9.4" fill="none" stroke="#00f" stroke-width=".5"/>
<g fill="#00f">
<path d="M193.6 138.8l3-1 1 1-1 1z"/>
<path d="M209.5 138.8l1-1 3 1-3 1z"/>
</g>
<path d="M171.5 164.7h22.8M171.5 174.7h11.9M172.5 164.7v10" fill="none" stroke="#00f" stroke-width=".5"/>
<g fill="#00f">
<path d="M172.5 174.7l1 3-1 1-1-1z"/>
<path d="M172.5 160.7l1 1-1 3-1-3z"/>
</g>
<g fill="none" stroke="#000" stroke-width=".3" stroke-dasharray=".2 .1" stroke-linecap="butt">
<path d="M194.4 78.4l1.8-1.8M194.4 78.4h23M194.4 70.4l1.8 1.8M194.4 70.4v8M195.9 72.9l.3-.7M195.9 72.9v3M195.9 75.9a1 1 0 0 0 1 1M196.2 76.6l-.3-.7M196.2 72.2l.7-.3M196.9 76.9l-.7-.3M196.9 76.9h18M196.9 71.9a1 1 0 0 0-1 1"/>
<path d="M214.9 76.9l.7-.3M214.9 71.9h-18M215.6 76.6l.3-.7M215.6 72.2l-.7-.3M215.9 75.9v-3M215.9 72.9l-.3-.7M215.9 75.9a1 1 0 0 1-1 1M215.9 72.9a1 1 0 0 0-1-1M217.4 78.4l-1.8-1.8M217.4 78.4v-8M217.4 70.4h-23M217.4 70.4l-1.8 1.8"/>
<circle cx="205.9" cy="74.4" r="16.3"/>
<circle cx="205.9" cy="74.4" r="18.2"/>
</g>
<g fill="none" stroke="#000" stroke-width=".35">
<circle cx="205.9" cy="74.4" r="7.3"/>
<circle cx="205.9" cy="74.4" r="16.3"/>
<circle cx="205.9" cy="74.4" r="18.2"/>
</g>
<g fill="none" stroke="#000" stroke-width=".3">
<path d="M196.2 72.2l-.3 .7h20a1 1 0 0 0-1-1v5a1 1 0 0 0 1-1h-20a1 1 0 0 0 1 1v-5z"/>
<circle cx="205.9" cy="74.4" r="16.3"/>
</g>
<path d="M187.7 47.1v25.3M187.7 48.1h18.2M205.9 47.1v25.3" fill="none" stroke="#00f" stroke-width=".5"/>
<g fill="#00f">
<path d="M201.9 48.1l1-1 3 1-3 1z"/>
<path d="M187.7 48.1l3-1 1 1-1 1z"/>
</g>
<path d="M198.6 53.2v19.2M198.6 54.2h7.3M205.9 53.2v11.9" fill="none" stroke="#00f" stroke-width=".5"/>
<g fill="#00f">
<path d="M205.9 54.2l3-1 1 1-1 1z"/>
<path d="M195.6 53.2l3 1-3 1-1-1z"/>
</g>
<path d="M222.2 76.4v22.5M224.1 76.4v22.5M222.2 97.9h1.9" fill="none" stroke="#00f" stroke-width=".5"/>
<g fill="#00f">
<path d="M224.1 97.9l3-1 1 1-1 1z"/>
<path d="M218.2 97.9l1-1 3 1-3 1z"/>
</g>
<text font-size="8" x="270.2" y="241.3">ResTox-1</text>
<g font-size="4">
<text x="221" y="233.5">Tamara Đerđ</text>
<text x="220.8" y="240.5">2018.04.06.</text>
<text x="220.6" y="248.1">B. K. Hackenberger</text>
<text x="270.2" y="247.3">CO -measuring instrument developed within the DEFENSoil project</text>
<text x="220.6" y="255">2018.04.06.</text>
<text x="270.2" y="264.7">Parts of the falcon fask holding structure</text>
<text x="307.8" y="264.7">l</text>
<text x="225.9" y="278.6">1:1</text>
<text x="248.4" y="278.6">33</text>
<text x="266.5" y="278.6">ResTox-04-01</text>
<text x="366.5" y="278.6">8</text>
</g>
<g font-size="3.6" fill="#00f">
<text x="64.4" y="34.4">18.5</text>
<text x="67.9" y="41.8">15</text>
<text x="192.8" y="46.1">18.2</text>
<text x="199.4" y="52.2">7.3</text>
<text x="319.5" y="49.6">3</text>
<text x="366.3" y="65.3" transform="rotate(-90 366.3 65.3)">3</text>
<text x="354.1" y="77.8" transform="rotate(-90 354.1 77.8)">8</text>
<text x="360.6" y="73.3" transform="rotate(-90 360.6 73.3)">1</text>
<text x="366.3" y="75.4" transform="rotate(-90 366.3 75.4)">15</text>
<text x="118.6" y="101.3" transform="rotate(-90 118.6 101.3)">31</text>
<text x="220.3" y="102.3">1.9</text>
<text x="57.5" y="126.7">1</text>
<text x="61" y="126.7">1</text>
<text x="201.3" y="136.8">20</text>
<text x="305.6" y="132.8">3</text>
<text x="313.6" y="132.8">1</text>
<text x="358.1" y="143.9" transform="rotate(-90 358.1 143.9)">3</text>
<text x="296.8" y="149.6" transform="rotate(-90 296.8 149.6)">12</text>
<text x="73.7" y="151">32</text>
<text x="247.2" y="155.5" transform="rotate(-90 247.2 155.5)">10</text>
<text x="290.1" y="151.6" transform="rotate(-90 290.1 151.6)">16</text>
<text x="357.9" y="158.7" transform="rotate(-90 357.9 158.7)">2.9</text>
<text x="170.5" y="172" transform="rotate(-90 170.5 172)">10</text>
<text x="247.2" y="170.5" transform="rotate(-90 247.2 170.5)">16.5</text>
<text x="319.3" y="172.5">30.1</text>
<text x="41.8" y="178.6" transform="rotate(-90 41.8 178.6)">17.5</text>
<text x="110.3" y="178.1" transform="rotate(-90 110.3 178.1)">16.5</text>
<text x="321" y="179.7">36</text>
<text x="41.8" y="185" transform="rotate(-90 41.8 185)">1</text>
<text x="93" y="198.5">3.5</text>
<text x="128.9" y="258.9" transform="rotate(-90 128.9 258.9)">1.5</text>
<text x="59.3" y="272.2">1</text>
</g>
<text font-size="2.6" x="276.1" y="248.1">2</text>
<g font-size="2.1">
<text x="220.6" y="229.3">DESIGNED BY:</text>
<text x="220.6" y="236.2">DATE:</text>
<text x="221.1" y="244.1">CHECKED BY:</text>
<text x="221.1" y="251">DATE:</text>
<text x="221.1" y="258.9">SIZE</text>
<text x="221.1" y="272.2">SCALE</text>
<text x="241.2" y="272.2">WEIGHT (g)</text>
<text x="266.6" y="272.2">DRAWING NUMBER</text>
<text x="366.1" y="272.2">SHEET</text>
</g>
</svg>
